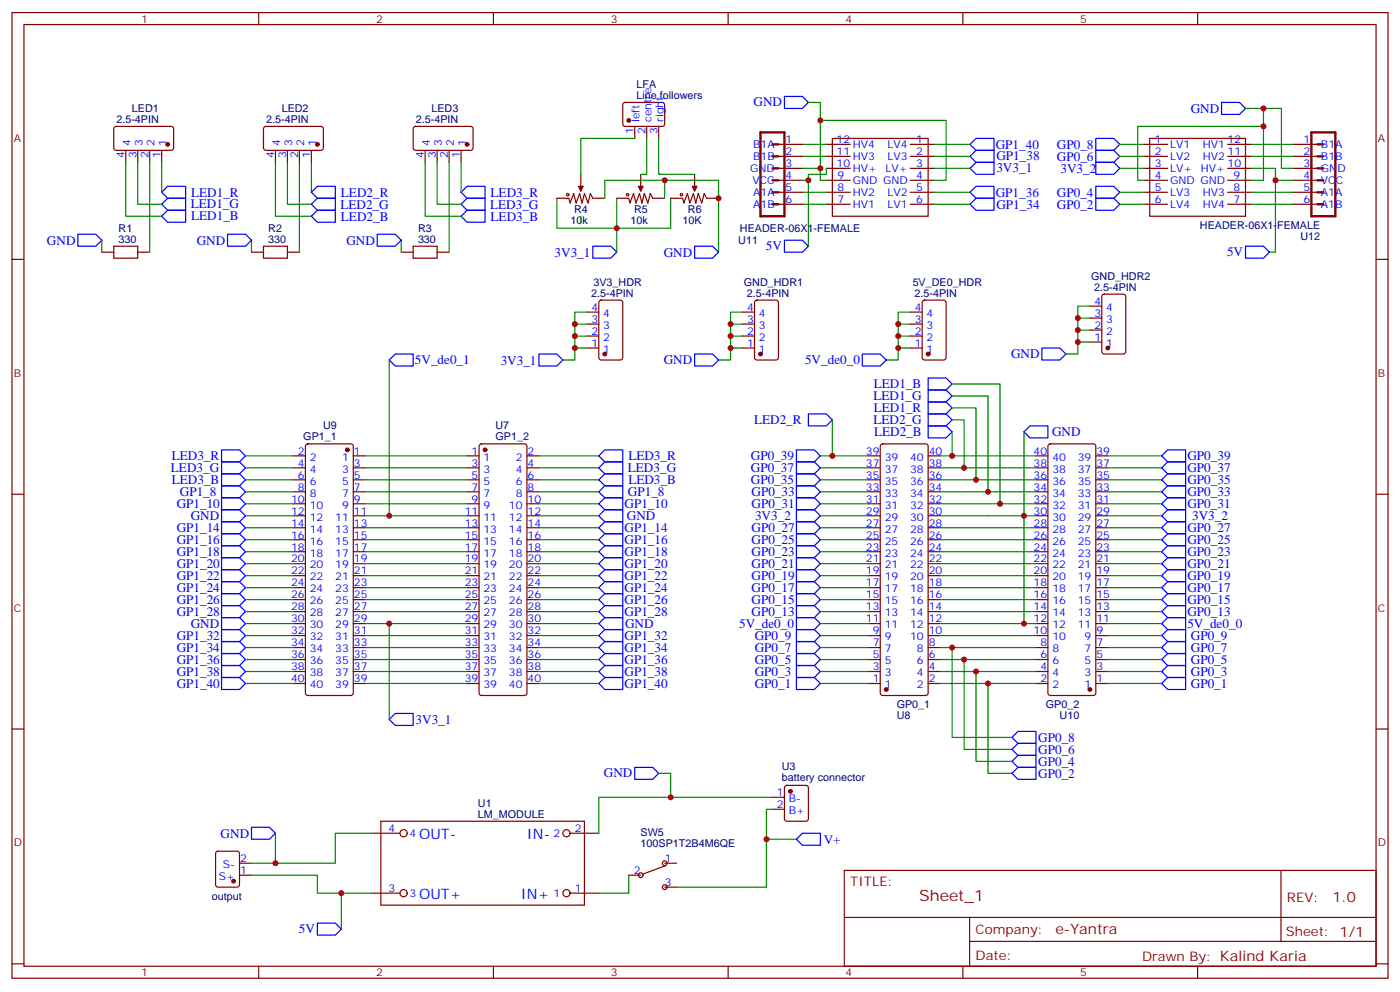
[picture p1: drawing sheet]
<svg xmlns="http://www.w3.org/2000/svg" width="412mm" height="292mm" viewBox="0 0 412 292" stroke-linecap="round" stroke-linejoin="round" font-family="sans-serif">
<g fill="none" stroke="#870000" stroke-width=".35">
<path d="M3.5 3.7h405.4v284.3h-405.4zM7.1 7.2h398.2v277.3h-398.2zM76.2 3.7v3.5M145.3 3.7v3.5M214.5 3.7v3.5M283.6 3.7v3.5M352.8 3.7v3.5M33.7 37.4l.5-.2 16.5 .1 .5 .6-.1 5.9-.7 .5-16.5-.1-.4-.6v-5.7zM77.8 37.4l.5-.2 16.5 .1 .4 .6v5.9l-.7 .5-16.5-.1-.4-.6v-5.7zM121.9 37.4l.5-.2 16.5 .1 .4 .6v5.9l-.7 .5-16.5-.1-.4-.6v-5.7zM183.7 30.4l.4-.2h11.3l.4 .7-.1 5.9-.6 .4h-11.2l-.5-.7v-5.6zM187 37.2v3.5"/>
<path d="M190.5 37.2v3.5M194 37.2v3.5M37 44.3v3.5M40.6 44.3v3.5M44.1 44.3v3.5M47.6 44.3v3.5M81.1 44.3v3.5M84.7 44.3v3.5M88.2 44.3v3.5M91.7 44.3v3.5M125.2 44.3v3.5M128.8 44.3v3.5"/>
<path d="M132.3 44.3v3.5M135.8 44.3v3.5M164 58.4h3.6l.3 1.4 1.1-2.8 .7 2.8 1-2.8 .7 2.8 .8-2.8 1 2.8 .7-2.8 .7 1.4h3.6M171.1 51.3v5M181.7 58.4h3.5l.4 1.4 1-2.8 .7 2.8 1.1-2.8 .7 2.8 .7-2.8 1.1 2.8 .7-2.8 .7 1.4h3.5M188.7 51.3v5M197.6 58.4h3.5l.3 1.4 1.1-2.8 .7 2.8 1.1-2.8 .7 2.8 .7-2.8 1 2.8 .7-2.8 .7 1.4h3.6M204.6 51.3v5M229.3 42.5h7.1M229.3 46h7.1M229.3 49.6h7.1M229.3 53.1h7.1"/>
<path d="M229.3 56.6h7.1M243.4 42.5h7.1M243.4 46h7.1M243.4 49.6h7.1M243.4 53.1h7.1M243.4 56.6h7.1M245.2 40.7h28.2v23h-28.2zM268.1 42.5h7.1M268.1 46h7.1M268.1 49.6h7.1M268.1 53.1h7.1M268.1 56.6h7.1"/>
<path d="M336.9 42.5h7.1M336.9 46h7.1M336.9 49.6h7.1M336.9 53.1h7.1M336.9 56.6h7.1M338.7 40.7h28.2v23h-28.2zM361.6 42.5h7.1M361.6 46h7.1M361.6 49.6h7.1M361.6 53.1h7.1M361.6 56.6h7.1M381 42.5h7.1"/>
<path d="M381 46h7.1M381 49.6h7.1M381 53.1h7.1M381 56.6h7.1M3.5 76.4h3.6M30 74.3h3.5M33.5 72.5h7.1v3.5h-7.1zM40.6 74.3h3.5M74.1 74.3h3.5M77.6 72.5h7.1v3.5h-7.1zM84.7 74.3h3.5M118.2 74.3h3.5"/>
<path d="M121.7 72.5h7.1v3.5h-7.1zM128.8 74.3h3.5M229.3 60.1h7.1M243.4 60.1h7.1M268.1 60.1h7.1M336.9 60.1h7.1M361.6 60.1h7.1M381 60.1h7.1M405.3 76.4h3.6M172.9 99h3.5M172.9 95.4h3.5M172.9 91.9h3.5"/>
<path d="M176.6 88.6l.5-.2h5.6l.7 .4v16.5l-.4 .7h-5.9l-.7-.5v-16.4zM218.7 99h3.5M218.7 95.4h3.5M218.7 91.9h3.5M222.5 88.6l.5-.2h5.6l.7 .4v16.5l-.5 .7h-5.8l-.7-.5-.1-16.4zM268.1 99h3.5M268.1 95.4h3.5M268.1 91.9h3.5M271.9 88.6l.4-.2h5.7l.6 .4 .1 16.5-.5 .7h-5.9l-.6-.5-.1-16.4zM321 97.2h3.6M321 93.7h3.6M321 90.1h3.6"/>
<path d="M324.8 86.8l.5-.2h5.6l.7 .4v16.5l-.5 .7h-5.8l-.7-.4v-16.5zM172.9 102.5h3.5M218.7 102.5h3.5M268.1 102.5h3.5M321 100.7h3.6M86.4 134.2h3.6M86.4 137.8h3.6M90.2 130.9l.5-.2h12.7l.5 .2 .2 .5v72.7l-.3 .5-.4 .2h-12.7l-.5-.2-.2-.5v-72.7zM104.1 134.2h3.5M104.1 137.8h3.5M137.6 134.2h3.5M137.6 137.8h3.5"/>
<path d="M141.3 130.9l.5-.2h12.7l.5 .2 .2 .5v72.7l-.2 .5-.5 .2h-12.7l-.5-.2-.2-.5v-72.7zM155.2 134.2h3.5M155.2 137.8h3.5M255.8 134.2h3.5M255.8 137.8h3.5M259.5 130.9l.5-.2h12.7l.5 .2 .2 .5v72.7l-.2 .5-.5 .2h-12.7l-.5-.2-.2-.5v-72.7zM273.4 134.2h3.5M273.4 137.8h3.5M305.2 134.2h3.5M305.2 137.8h3.5M308.9 130.9l.5-.2h12.7l.5 .2 .2 .5v72.7l-.2 .5-.5 .2h-12.7l-.5-.2-.2-.5v-72.7zM322.8 134.2h3.5"/>
<path d="M322.8 137.8h3.5M3.5 145.5h3.6M86.4 141.3h3.6M86.4 144.8h3.6M86.4 148.3h3.6M86.4 151.9h3.6M86.4 155.4h3.6M86.4 158.9h3.6M104.1 141.3h3.5M104.1 144.8h3.5M104.1 148.3h3.5M104.1 151.9h3.5"/>
<path d="M104.1 155.4h3.5M104.1 158.9h3.5M137.6 141.3h3.5M137.6 144.8h3.5M137.6 148.3h3.5M137.6 151.9h3.5M137.6 155.4h3.5M137.6 158.9h3.5M155.2 141.3h3.5M155.2 144.8h3.5M155.2 148.3h3.5M155.2 151.9h3.5"/>
<path d="M155.2 155.4h3.5M155.2 158.9h3.5M255.8 141.3h3.5M255.8 144.8h3.5M255.8 148.3h3.5M255.8 151.9h3.5M255.8 155.4h3.5M255.8 158.9h3.5M273.4 141.3h3.5M273.4 144.8h3.5M273.4 148.3h3.5M273.4 151.9h3.5"/>
<path d="M273.4 155.4h3.5M273.4 158.9h3.5M305.2 141.3h3.5M305.2 144.8h3.5M305.2 148.3h3.5M305.2 151.9h3.5M305.2 155.4h3.5M305.2 158.9h3.5M322.8 141.3h3.5M322.8 144.8h3.5M322.8 148.3h3.5M322.8 151.9h3.5"/>
<path d="M322.8 155.4h3.5M322.8 158.9h3.5M405.3 145.5h3.6M86.4 176.6h3.6M86.4 162.5h3.6M86.4 173h3.6M86.4 166h3.6M86.4 169.5h3.6M104.1 176.6h3.5M104.1 162.5h3.5M104.1 173h3.5M104.1 166h3.5"/>
<path d="M104.1 169.5h3.5M137.6 176.6h3.5M137.6 162.5h3.5M137.6 173h3.5M137.6 166h3.5M137.6 169.5h3.5M155.2 176.6h3.5M155.2 162.5h3.5M155.2 173h3.5M155.2 166h3.5M155.2 169.5h3.5M255.8 176.6h3.5"/>
<path d="M255.8 162.5h3.5M255.8 173h3.5M255.8 166h3.5M255.8 169.5h3.5M273.4 176.6h3.5M273.4 162.5h3.5M273.4 173h3.5M273.4 166h3.5M273.4 169.5h3.5M305.2 176.6h3.5M305.2 162.5h3.5M305.2 173h3.5"/>
<path d="M305.2 166h3.5M305.2 169.5h3.5M322.8 176.6h3.5M322.8 162.5h3.5M322.8 173h3.5M322.8 166h3.5M322.8 169.5h3.5M86.4 197.7h3.6M86.4 194.2h3.6M86.4 190.7h3.6M86.4 187.1h3.6M86.4 183.6h3.6"/>
<path d="M86.4 180.1h3.6M104.1 197.7h3.5M104.1 194.2h3.5M104.1 190.7h3.5M104.1 187.1h3.5M104.1 183.6h3.5M104.1 180.1h3.5M137.6 197.7h3.5M137.6 194.2h3.5M137.6 190.7h3.5M137.6 187.1h3.5M137.6 183.6h3.5"/>
<path d="M137.6 180.1h3.5M155.2 197.7h3.5M155.2 194.2h3.5M155.2 190.7h3.5M155.2 187.1h3.5M155.2 183.6h3.5M155.2 180.1h3.5M255.8 197.7h3.5M255.8 194.2h3.5M255.8 190.7h3.5M255.8 187.1h3.5M255.8 183.6h3.5"/>
<path d="M255.8 180.1h3.5M273.4 197.7h3.5M273.4 194.2h3.5M273.4 190.7h3.5M273.4 187.1h3.5M273.4 183.6h3.5M273.4 180.1h3.5M305.2 197.7h3.5M305.2 194.2h3.5M305.2 190.7h3.5M305.2 187.1h3.5M305.2 183.6h3.5"/>
<path d="M305.2 180.1h3.5M322.8 197.7h3.5M322.8 194.2h3.5M322.8 190.7h3.5M322.8 187.1h3.5M322.8 183.6h3.5M322.8 180.1h3.5M3.5 214.7h3.6M86.4 201.3h3.6M104.1 201.3h3.5M137.6 201.3h3.5M155.2 201.3h3.5"/>
<path d="M255.8 201.3h3.5M273.4 201.3h3.5M305.2 201.3h3.5M322.8 201.3h3.5M405.3 214.7h3.6M227.5 238.3h3.6M227.5 234.8h3.6M231.3 231.5l.5-.3h5.6l.7 .5v9.4l-.4 .7h-5.9l-.7-.4v-9.4zM63.7 250.9l.5-.3h5.6l.7 .5 .1 9.4-.5 .7h-5.9l-.6-.4-.1-9.4zM70.6 257.7h3.5M70.6 254.2h3.5M109.4 245.4h8.4"/>
<path d="M112.2 241.8h60v24.7h-60zM167.9 245.4h8.5M185.2 257.7h3.5M195.8 254.2h3.5M196.1 254.9l-6.7 2.5M248.7 256.3h156.6v28.2h-156.6zM377.3 256.3v20.9M109.4 263h8.4M167.9 263h8.5M195.8 261.2h3.5M248.7 270.1h156.5M285.6 277.2h119.6"/>
<path d="M285.6 270.1v14.2M3.5 283.8h3.6M76.2 284.5v3.5M145.3 284.5v3.5M214.5 284.5v3.5M283.6 284.5v3.5M352.8 284.5v3.5M405.3 283.8h3.6"/>
<circle cx="167.2" cy="57.3" r=".35"/>
<circle cx="184.9" cy="57.3" r=".35"/>
<circle cx="200.7" cy="57.3" r=".35"/>
<circle cx="118.9" cy="245.4" r="1.06"/>
<circle cx="166.9" cy="245.4" r="1.06"/>
<circle cx="188.7" cy="257.7" r=".71"/>
<circle cx="195.8" cy="254.2" r=".71"/>
<circle cx="118.9" cy="263" r="1.06"/>
<circle cx="166.9" cy="263" r="1.06"/>
<circle cx="195.8" cy="261.2" r=".71"/>
</g>
<g fill="none" stroke="#008700" stroke-width=".35">
<path d="M238.1 30.2h3.6v19.4M241.7 35.5h37v17.6h-3.5M366.9 31.9h10.6v17.7h3.5M372.2 31.9v21.2h-3.5M372.2 37.2h-37.1v15.9h1.8M37 47.8v15.9h10.6M40.6 47.8v12.3h7M44.1 47.8v26.5M47.6 47.8v8.8M81.1 47.8v15.9h10.6M84.7 47.8v12.3h7M88.2 47.8v26.5"/>
<path d="M91.7 47.8v8.8M125.2 47.8v15.9h10.6M128.8 47.8v12.3h7M132.3 47.8v26.5M135.8 47.8v8.8M164 58.4v8.8h17.7v7.1M178.2 58.4v-5.3h17.6v5.3M181.7 58.4v8.8h15.9v-8.8M187 40.7h-15.9v10.6M190.5 40.7v10.6h-1.8M194 40.7v10.6h10.6M195.8 53.1h15.9v21.2"/>
<path d="M236.4 49.6h5.3v3.5h1.7M236.4 56.6h7M236.4 46h7M236.4 42.5h7M238.1 53.1v19.4M243.4 49.6v1.7h-5.3v1.8h-1.7M275.2 56.6h10.6M275.2 46h10.6M275.2 42.5h10.6M275.2 49.6h10.6M329.8 56.6h7.1M329.8 46h7.1"/>
<path d="M329.8 42.5h7.1M329.8 49.6h7.1M368.7 49.6h7v3.5h5.3M368.7 56.6h12.3M368.7 46h12.3M368.7 42.5h12.3M375.7 53.1v21.2h-1.8M30 70.7v3.6M74.1 70.7v3.6M118.2 70.7v3.6M171.1 63.7v1.7M236.4 60.1h7"/>
<path d="M275.2 60.1h10.6M329.8 60.1h7.1M368.7 60.1h12.3M169.3 95.4v3.6h3.6M169.3 99v3.5h3.6M172.9 91.9h-3.6v3.5h3.6M215.2 99v3.5h3.5M215.2 95.4v3.6h3.5M218.7 91.9h-3.5v3.5h3.5M264.6 99v3.5h3.5M264.6 95.4v3.6h3.5M268.1 91.9h-3.5v3.5h3.5"/>
<path d="M317.5 93.7v3.5h3.5M317.5 97.2v3.5h3.5M321 90.1h-3.5v3.6h3.5M114.7 106v45.9M169.3 102.5v3.5h-3.5M215.2 102.5v3.5h-3.5M264.6 102.5v3.5h-3.5M280.5 116.6h10.5v28.2M280.5 113.1h14.1v35.2M317.5 100.7v3.5h-3.5M72.3 134.2h14.1M72.3 137.8h14.1"/>
<path d="M107.6 134.2h30M107.6 137.8h30M158.7 134.2h17.7M158.7 137.8h17.7M241.7 134.2h14.1M241.7 137.8h14.1M245.2 123.6v10.6M276.9 134.2h28.3M276.9 137.8h28.3M280.5 123.6h3.5v14.2M280.5 120.1h7v21.2M280.5 127.2v7"/>
<path d="M301.6 127.2v56.4M326.3 134.2h15.9M326.3 137.8h15.9M72.3 151.9h14.1M72.3 141.3h14.1M72.3 155.4h14.1M72.3 158.9h14.1M72.3 144.8h14.1M72.3 148.3h14.1M107.6 144.8h30M107.6 148.3h30M107.6 151.9h30"/>
<path d="M107.6 141.3h30M107.6 155.4h30M107.6 158.9h30M158.7 148.3h17.7M158.7 151.9h17.7M158.7 141.3h17.7M158.7 155.4h17.7M158.7 158.9h17.7M158.7 144.8h17.7M241.7 141.3h14.1M241.7 151.9h14.1M241.7 155.4h14.1"/>
<path d="M241.7 158.9h14.1M241.7 144.8h14.1M241.7 148.3h14.1M276.9 151.9h28.3M276.9 141.3h28.3M276.9 155.4h28.3M276.9 158.9h28.3M276.9 144.8h28.3M276.9 148.3h28.3M326.3 151.9h15.9M326.3 141.3h15.9M326.3 155.4h15.9"/>
<path d="M326.3 158.9h15.9M326.3 144.8h15.9M326.3 148.3h15.9M72.3 162.5h14.1M72.3 166h14.1M72.3 169.5h14.1M72.3 173h14.1M72.3 176.6h14.1M107.6 162.5h30M107.6 166h30M107.6 169.5h30M107.6 173h30"/>
<path d="M107.6 176.6h30M158.7 162.5h17.7M158.7 166h17.7M158.7 169.5h17.7M158.7 173h17.7M158.7 176.6h17.7M241.7 162.5h14.1M241.7 166h14.1M241.7 169.5h14.1M241.7 173h14.1M241.7 176.6h14.1M276.9 162.5h28.3"/>
<path d="M276.9 166h28.3M276.9 169.5h28.3M276.9 173h28.3M276.9 176.6h28.3M326.3 162.5h15.9M326.3 166h15.9M326.3 169.5h15.9M326.3 173h15.9M326.3 176.6h15.9M72.3 183.6h14.1M72.3 180.1h14.1M72.3 187.1h14.1"/>
<path d="M72.3 190.7h14.1M72.3 194.2h14.1M72.3 197.7h14.1M107.6 183.6h30M107.6 180.1h30M107.6 187.1h30M107.6 190.7h30M107.6 194.2h30M107.6 197.7h30M114.7 183.6v28.2M158.7 183.6h17.7M158.7 180.1h17.7"/>
<path d="M158.7 187.1h17.7M158.7 190.7h17.7M158.7 194.2h17.7M158.7 197.7h17.7M241.7 183.6h14.1M241.7 180.1h14.1M241.7 187.1h14.1M241.7 190.7h14.1M241.7 194.2h14.1M241.7 197.7h14.1M276.9 183.6h28.3M276.9 180.1h28.3"/>
<path d="M276.9 187.1h28.3M276.9 190.7h28.3M276.9 194.2h28.3M276.9 197.7h28.3M280.5 190.7v26.4h17.6M284 194.2v26.5h14.1M287.5 197.7v26.5h10.6M326.3 183.6h15.9M326.3 180.1h15.9M326.3 187.1h15.9M326.3 190.7h15.9M326.3 194.2h15.9"/>
<path d="M326.3 197.7h15.9M72.3 201.3h14.1M107.6 201.3h30M158.7 201.3h17.7M241.7 201.3h14.1M276.9 201.3h28.3M291 201.3v26.4h7.1M326.3 201.3h15.9M194 227.7h3.6v7.1M227.5 234.8h-51.1v10.6M227.5 238.3h-1.7v8.8h8.8M74.1 257.7h19.4v5.3h15.9"/>
<path d="M81.1 245.4v8.8h-7M109.4 245.4h-10.6v8.8h-17.7M185.2 257.7v5.3h-8.8M225.8 247.1v14.1h-26.5M100.5 263v10.6"/>
</g>
<g fill="#870000" stroke="#870000" stroke-width=".35">
<path d="M203.9 54.9h1.4l-.7 1.4z"/>
<path d="M188 54.9h1.4l-.7 1.4z"/>
<path d="M170.4 54.9h1.4l-.7 1.4z"/>
<circle cx="185.2" cy="35.5" r=".53"/>
<circle cx="68.8" cy="259.5" r=".53"/>
<circle cx="232.8" cy="233" r=".53"/>
<circle cx="142.9" cy="132.5" r=".53"/>
<circle cx="261.1" cy="203" r=".53"/>
<circle cx="102.3" cy="132.5" r=".53"/>
<circle cx="321" cy="203" r=".53"/>
<circle cx="49.4" cy="42.5" r=".53"/>
<circle cx="93.5" cy="42.5" r=".53"/>
<circle cx="137.6" cy="42.5" r=".53"/>
<circle cx="178.2" cy="104.2" r=".53"/>
<circle cx="224" cy="104.2" r=".53"/>
<circle cx="273.4" cy="104.2" r=".53"/>
<circle cx="326.3" cy="102.5" r=".53"/>
</g>
<g fill="none" stroke="#870000" stroke-width=".71">
<path d="M224 39h7.1v24.7h-7.1zM386.3 39h7v24.7h-7zM227.5 49.6h1.8M227.5 46h1.8M227.5 42.5h1.8M227.5 56.6h1.8M227.5 53.1h1.8M388.1 49.6h1.7M388.1 46h1.7M388.1 42.5h1.7M388.1 56.6h1.7M388.1 53.1h1.7"/>
<path d="M227.5 60.1h1.8M388.1 60.1h1.7"/>
</g>
<g fill="none" stroke="#00f" stroke-width=".35">
<path d="M231.1 28.4h5.3l1.7 1.8-1.7 1.7h-5.3zM359.8 30.2h5.3l1.8 1.7-1.8 1.8h-5.3zM49.4 54.9h5.3v3.5h-5.3l-1.8-1.8zM49.4 58.4h5.3v3.5h-5.3l-1.8-1.8zM93.5 58.4h5.3v3.5h-5.3l-1.8-1.8zM93.5 54.9h5.3v3.5h-5.3l-1.8-1.8zM137.6 54.9h5.3v3.5h-5.3l-1.8-1.8zM137.6 58.4h5.3v3.5h-5.3l-1.8-1.8zM285.8 49.6l1.7-1.8h5.3v3.5h-5.3zM287.5 58.4h5.3v3.5h-5.3l-1.7-1.8zM287.5 54.9h5.3v3.5h-5.3l-1.7-1.8zM287.5 40.7h5.3v3.6h-5.3l-1.7-1.8z"/>
<path d="M287.5 44.3h5.3v3.5h-5.3l-1.7-1.8zM322.8 40.7h5.3l1.7 1.8-1.7 1.8h-5.3zM322.8 44.3h5.3l1.7 1.7-1.7 1.8h-5.3zM322.8 47.8h5.3l1.7 1.8-1.7 1.7h-5.3zM322.8 54.9h5.3l1.7 1.7-1.7 1.8h-5.3zM322.8 58.4h5.3l1.7 1.7-1.7 1.8h-5.3zM22.9 69h5.3l1.8 1.7-1.8 1.8h-5.3zM49.4 61.9h5.3v3.5h-5.3l-1.8-1.7zM67 69h5.3l1.8 1.7-1.8 1.8h-5.3zM93.5 61.9h5.3v3.5h-5.3l-1.8-1.7zM111.1 69h5.3l1.8 1.7-1.8 1.8h-5.3zM137.6 61.9h5.3v3.5h-5.3l-1.8-1.7z"/>
<path d="M174.6 72.5h5.3l1.8 1.8-1.8 1.7h-5.3zM204.6 72.5h5.3l1.8 1.8-1.8 1.7h-5.3zM231.1 70.7h5.3l1.7 1.8-1.7 1.8h-5.3zM366.9 72.5h5.3l1.7 1.8-1.7 1.7h-5.3zM116.4 104.2h5.3v3.6h-5.3l-1.7-1.8zM158.7 104.2h5.3l1.8 1.8-1.8 1.8h-5.3zM204.6 104.2h5.3l1.8 1.8-1.8 1.8h-5.3zM254 104.2h5.3l1.8 1.8-1.8 1.8h-5.3zM273.4 118.4h5.3l1.8 1.7-1.8 1.8h-5.3zM273.4 114.8h5.3l1.8 1.8-1.8 1.8h-5.3zM273.4 111.3h5.3l1.8 1.8-1.8 1.7h-5.3zM306.9 102.5h5.3l1.8 1.7-1.8 1.8h-5.3z"/>
<path d="M65.3 139.5h5.3l1.7 1.8-1.7 1.8h-5.3zM65.3 132.5h5.3l1.7 1.7-1.7 1.8h-5.3zM65.3 136h5.3l1.7 1.8-1.7 1.7h-5.3zM178.2 139.5h5.2v3.6h-5.2l-1.8-1.8zM178.2 136h5.2v3.5h-5.2l-1.8-1.7zM178.2 132.5h5.2v3.5h-5.2l-1.8-1.8zM234.6 132.5h5.3l1.8 1.7-1.8 1.8h-5.3zM234.6 136h5.3l1.8 1.8-1.8 1.7h-5.3zM234.6 139.5h5.3l1.8 1.8-1.8 1.8h-5.3zM238.1 121.9h5.3l1.8 1.7-1.8 1.8h-5.3zM273.4 121.9h5.3l1.8 1.7-1.8 1.8h-5.3zM273.4 125.4h5.3l1.8 1.8-1.8 1.7h-5.3z"/>
<path d="M303.4 125.4h5.3v3.5h-5.3l-1.8-1.7zM342.2 137.8l1.8-1.8h5.2v3.5h-5.2zM344 139.5h5.2v3.6h-5.2l-1.8-1.8zM344 132.5h5.2v3.5h-5.2l-1.8-1.8zM65.3 150.1h5.3l1.7 1.8-1.7 1.7h-5.3zM65.3 143.1h5.3l1.7 1.7-1.7 1.8h-5.3zM65.3 146.6h5.3l1.7 1.7-1.7 1.8h-5.3zM65.3 153.6h5.3l1.7 1.8-1.7 1.8h-5.3zM65.3 157.2h5.3l1.7 1.7-1.7 1.8h-5.3zM178.2 150.1h5.2v3.5h-5.2l-1.8-1.7zM178.2 146.6h5.2v3.5h-5.2l-1.8-1.8zM178.2 153.6h5.2v3.6h-5.2l-1.8-1.8z"/>
<path d="M178.2 157.2h5.2v3.5h-5.2l-1.8-1.8zM178.2 143.1h5.2v3.5h-5.2l-1.8-1.8zM234.6 150.1h5.3l1.8 1.8-1.8 1.7h-5.3zM234.6 143.1h5.3l1.8 1.7-1.8 1.8h-5.3zM234.6 146.6h5.3l1.8 1.7-1.8 1.8h-5.3zM234.6 153.6h5.3l1.8 1.8-1.8 1.8h-5.3zM234.6 157.2h5.3l1.8 1.7-1.8 1.8h-5.3zM342.2 151.9l1.8-1.8h5.2v3.5h-5.2zM342.2 155.4l1.8-1.8h5.2v3.6h-5.2zM342.2 148.3l1.8-1.7h5.2v3.5h-5.2zM344 157.2h5.2v3.5h-5.2l-1.8-1.8zM344 143.1h5.2v3.5h-5.2l-1.8-1.8z"/>
<path d="M65.3 160.7h5.3l1.7 1.8-1.7 1.7h-5.3zM65.3 164.2h5.3l1.7 1.8-1.7 1.7h-5.3zM65.3 167.7h5.3l1.7 1.8-1.7 1.8h-5.3zM65.3 174.8h5.3l1.7 1.8-1.7 1.7h-5.3zM65.3 171.3h5.3l1.7 1.7-1.7 1.8h-5.3zM65.3 178.3h5.3l1.7 1.8-1.7 1.8h-5.3zM176.4 173l1.8-1.7h5.2v3.5h-5.2zM178.2 160.7h5.2v3.5h-5.2l-1.8-1.7zM178.2 164.2h5.2v3.5h-5.2l-1.8-1.7zM178.2 167.7h5.2v3.6h-5.2l-1.8-1.8zM178.2 174.8h5.2v3.5h-5.2l-1.8-1.7zM178.2 178.3h5.2v3.6h-5.2l-1.8-1.8z"/>
<path d="M234.6 160.7h5.3l1.8 1.8-1.8 1.7h-5.3zM234.6 164.2h5.3l1.8 1.8-1.8 1.7h-5.3zM234.6 167.7h5.3l1.8 1.8-1.8 1.8h-5.3zM234.6 171.3h5.3l1.8 1.7-1.8 1.8h-5.3zM234.6 174.8h5.3l1.8 1.8-1.8 1.7h-5.3zM234.6 178.3h5.3l1.8 1.8-1.8 1.8h-5.3zM342.2 162.5l1.8-1.8h5.2v3.5h-5.2zM342.2 169.5l1.8-1.8h5.2v3.6h-5.2zM342.2 173l1.8-1.7h5.2v3.5h-5.2zM342.2 176.6l1.8-1.8h5.2v3.5h-5.2zM344 164.2h5.2v3.5h-5.2l-1.8-1.7zM344 178.3h5.2v3.6h-5.2l-1.8-1.8z"/>
<path d="M65.3 181.9h5.3l1.7 1.7-1.7 1.8h-5.3zM65.3 185.4h5.3l1.7 1.7-1.7 1.8h-5.3zM65.3 188.9h5.3l1.7 1.8-1.7 1.7h-5.3zM65.3 192.4h5.3l1.7 1.8-1.7 1.8h-5.3zM65.3 196h5.3l1.7 1.7-1.7 1.8h-5.3zM65.3 199.5h5.3l1.7 1.8-1.7 1.7h-5.3zM178.2 181.9h5.2v3.5h-5.2l-1.8-1.8zM178.2 185.4h5.2v3.5h-5.2l-1.8-1.8zM178.2 188.9h5.2v3.5h-5.2l-1.8-1.7zM178.2 192.4h5.2v3.6h-5.2l-1.8-1.8zM178.2 196h5.2v3.5h-5.2l-1.8-1.8zM178.2 199.5h5.2v3.5h-5.2l-1.8-1.7z"/>
<path d="M234.6 181.9h5.3l1.8 1.7-1.8 1.8h-5.3zM234.6 185.4h5.3l1.8 1.7-1.8 1.8h-5.3zM234.6 188.9h5.3l1.8 1.8-1.8 1.7h-5.3zM234.6 192.4h5.3l1.8 1.8-1.8 1.8h-5.3zM234.6 196h5.3l1.8 1.7-1.8 1.8h-5.3zM234.6 199.5h5.3l1.8 1.8-1.8 1.7h-5.3zM342.2 187.1l1.8-1.7h5.2v3.5h-5.2zM344 181.9h5.2v3.5h-5.2l-1.8-1.8zM344 199.5h5.2v3.5h-5.2l-1.8-1.7zM344 196h5.2v3.5h-5.2l-1.8-1.8zM344 192.4h5.2v3.6h-5.2l-1.8-1.8zM344 188.9h5.2v3.5h-5.2l-1.8-1.7z"/>
<path d="M114.7 211.8l1.7-1.7h5.3v3.5h-5.3zM299.9 215.4h5.3v3.5h-5.3l-1.8-1.8zM187 226h5.3l1.7 1.7-1.7 1.8h-5.3zM298.1 220.7l1.8-1.8h5.3v3.5h-5.3zM299.9 222.4h5.3v3.6h-5.3l-1.8-1.8zM299.9 226h5.3v3.5h-5.3l-1.8-1.8zM74.1 243.6h5.3l1.7 1.8-1.7 1.7h-5.3zM236.4 245.4h5.3v3.5h-5.3l-1.8-1.8zM93.5 271.8h5.3l1.7 1.8-1.7 1.7h-5.3z"/>
</g>
<g fill="#c00">
<circle cx="195.8" cy="53.1" r=".88"/>
<circle cx="211.7" cy="58.4" r=".88"/>
<circle cx="81.1" cy="254.2" r=".88"/>
<circle cx="100.5" cy="263" r=".88"/>
<circle cx="181.7" cy="67.2" r=".88"/>
<circle cx="197.6" cy="234.8" r=".88"/>
<circle cx="114.7" cy="151.9" r=".88"/>
<circle cx="114.7" cy="183.6" r=".88"/>
<circle cx="280.5" cy="190.7" r=".88"/>
<circle cx="284" cy="194.2" r=".88"/>
<circle cx="287.5" cy="197.7" r=".88"/>
<circle cx="291" cy="201.3" r=".88"/>
<circle cx="238.1" cy="53.1" r=".88"/>
<circle cx="241.7" cy="49.6" r=".88"/>
<circle cx="241.7" cy="35.5" r=".88"/>
<circle cx="372.2" cy="31.9" r=".88"/>
<circle cx="372.2" cy="37.2" r=".88"/>
<circle cx="375.7" cy="53.1" r=".88"/>
<circle cx="225.8" cy="247.1" r=".88"/>
<circle cx="245.2" cy="134.2" r=".88"/>
<circle cx="280.5" cy="134.2" r=".88"/>
<circle cx="284" cy="137.8" r=".88"/>
<circle cx="301.6" cy="151.9" r=".88"/>
<circle cx="301.6" cy="183.6" r=".88"/>
<circle cx="287.5" cy="141.3" r=".88"/>
<circle cx="291" cy="144.8" r=".88"/>
<circle cx="294.6" cy="148.3" r=".88"/>
<circle cx="169.3" cy="95.4" r=".88"/>
<circle cx="169.3" cy="99" r=".88"/>
<circle cx="169.3" cy="102.5" r=".88"/>
<circle cx="215.2" cy="102.5" r=".88"/>
<circle cx="215.2" cy="99" r=".88"/>
<circle cx="215.2" cy="95.4" r=".88"/>
<circle cx="264.6" cy="102.5" r=".88"/>
<circle cx="264.6" cy="99" r=".88"/>
<circle cx="264.6" cy="95.4" r=".88"/>
<circle cx="317.5" cy="93.7" r=".88"/>
<circle cx="317.5" cy="97.2" r=".88"/>
<circle cx="317.5" cy="100.7" r=".88"/>
</g>
<text font-size="4.6" fill="#800" x="270.8" y="265.3">Sheet_1</text>
<g font-size="4.2" fill="#00f">
<text x="123.5" y="247.1">OUT-</text>
<text x="155.2" y="247.1">IN-</text>
<text x="123.5" y="264.8">OUT+</text>
<text x="153.5" y="264.8">IN+</text>
</g>
<g font-size="4.2" fill="#800">
<text x="392.5" y="265.6">1.0</text>
<text x="310.9" y="275.1">e-Yantra</text>
</g>
<g font-size="3.9" fill="#00f">
<text x="222" y="31.3">GND</text>
<text x="350.7" y="33.2">GND</text>
<text x="293.3" y="43.8">GP1_40</text>
<text x="293.5" y="47.2">GP1_38</text>
<text x="311.3" y="43.8">GP0_8</text>
<text x="311.3" y="47.3">GP0_6</text>
<text x="293.5" y="50.8">3V3_1</text>
<text x="312.4" y="50.8">3V3_2</text>
<text x="56.3" y="57.9">LED1_R</text>
<text x="100.4" y="57.9">LED2_R</text>
<text x="144.5" y="57.9">LED3_R</text>
<text x="293.3" y="57.9">GP1_36</text>
<text x="311.3" y="57.9">GP0_4</text>
<text x="56.2" y="61.4">LED1_G</text>
<text x="56.3" y="64.9">LED1_B</text>
<text x="100.3" y="61.4">LED2_G</text>
<text x="100.4" y="64.9">LED2_B</text>
<text x="144.4" y="61.4">LED3_G</text>
<text x="144.5" y="65">LED3_B</text>
<text x="293.5" y="61.4">GP1_34</text>
<text x="311.3" y="61.4">GP0_2</text>
<text x="13.8" y="72">GND</text>
<text x="57.9" y="72">GND</text>
<text x="102" y="72">GND</text>
<text x="163.4" y="75.6">3V3_1</text>
<text x="195.5" y="75.5">GND</text>
<text x="225.6" y="73.7">5V</text>
<text x="361.4" y="75.4">5V</text>
<text x="122.2" y="107.3">5V_de0_1</text>
<text x="147.5" y="107.4">3V3_1</text>
<text x="195.5" y="107.3">GND</text>
<text x="237.2" y="107.3">5V_de0_0</text>
<text x="297.8" y="105.5">GND</text>
<text x="257.3" y="117.9">LED1_G</text>
<text x="257.4" y="114.3">LED1_B</text>
<text x="222.1" y="124.9">LED2_R</text>
<text x="257.3" y="124.9">LED2_G</text>
<text x="257.4" y="121.4">LED1_R</text>
<text x="257.5" y="128.4">LED2_B</text>
<text x="309.9" y="128.5">GND</text>
<text x="50.6" y="135.5">LED3_R</text>
<text x="185.1" y="135.5">LED3_R</text>
<text x="221.2" y="135.5">GP0_39</text>
<text x="349.8" y="135.5">GP0_39</text>
<text x="50.4" y="139.1">LED3_G</text>
<text x="50.6" y="142.6">LED3_B</text>
<text x="185" y="139">LED3_G</text>
<text x="185.1" y="142.5">LED3_B</text>
<text x="221.2" y="139.1">GP0_37</text>
<text x="221.2" y="142.6">GP0_35</text>
<text x="349.8" y="142.5">GP0_35</text>
<text x="349.8" y="139">GP0_37</text>
<text x="52" y="149.6">GP1_10</text>
<text x="53" y="146.1">GP1_8</text>
<text x="184" y="149.6">GP1_10</text>
<text x="185" y="146.1">GP1_8</text>
<text x="221.4" y="146.1">GP0_33</text>
<text x="221.4" y="149.6">GP0_31</text>
<text x="349.8" y="149.6">GP0_31</text>
<text x="349.8" y="146.1">GP0_33</text>
<text x="56.2" y="153.2">GND</text>
<text x="184.7" y="153.2">GND</text>
<text x="222.4" y="153.1">3V3_2</text>
<text x="351.2" y="153.1">3V3_2</text>
<text x="52" y="156.7">GP1_14</text>
<text x="52" y="160.2">GP1_16</text>
<text x="184" y="156.7">GP1_14</text>
<text x="184" y="160.2">GP1_16</text>
<text x="221.4" y="156.7">GP0_27</text>
<text x="221.4" y="160.2">GP0_25</text>
<text x="349.8" y="156.7">GP0_27</text>
<text x="349.8" y="160.2">GP0_25</text>
<text x="52" y="163.7">GP1_18</text>
<text x="52" y="167.3">GP1_20</text>
<text x="184" y="163.7">GP1_18</text>
<text x="184" y="167.3">GP1_20</text>
<text x="221.4" y="163.7">GP0_23</text>
<text x="221.4" y="167.3">GP0_21</text>
<text x="349.8" y="163.7">GP0_23</text>
<text x="349.8" y="167.3">GP0_21</text>
<text x="52" y="170.8">GP1_22</text>
<text x="184" y="170.8">GP1_22</text>
<text x="221.4" y="170.8">GP0_19</text>
<text x="349.8" y="170.8">GP0_19</text>
<text x="52" y="177.9">GP1_26</text>
<text x="52" y="174.3">GP1_24</text>
<text x="184" y="174.3">GP1_24</text>
<text x="184" y="177.9">GP1_26</text>
<text x="221.4" y="174.3">GP0_17</text>
<text x="221.4" y="177.9">GP0_15</text>
<text x="349.8" y="174.3">GP0_17</text>
<text x="349.8" y="177.9">GP0_15</text>
<text x="52" y="181.4">GP1_28</text>
<text x="56.2" y="184.9">GND</text>
<text x="184" y="181.4">GP1_28</text>
<text x="184.1" y="184.9">GND</text>
<text x="217.7" y="184.9">5V_de0_0</text>
<text x="221.4" y="181.4">GP0_13</text>
<text x="349.8" y="184.9">5V_de0_0</text>
<text x="349.8" y="181.4">GP0_13</text>
<text x="52" y="188.4">GP1_32</text>
<text x="52" y="192">GP1_34</text>
<text x="184" y="188.4">GP1_32</text>
<text x="184" y="192">GP1_34</text>
<text x="222.3" y="188.4">GP0_9</text>
<text x="222.3" y="191.9">GP0_7</text>
<text x="350.8" y="191.9">GP0_7</text>
<text x="350.8" y="188.4">GP0_9</text>
<text x="52" y="195.4">GP1_36</text>
<text x="184" y="195.4">GP1_36</text>
<text x="222.3" y="195.4">GP0_5</text>
<text x="350.8" y="195.4">GP0_5</text>
<text x="52" y="199">GP1_38</text>
<text x="52" y="202.5">GP1_40</text>
<text x="184" y="199">GP1_38</text>
<text x="184" y="202.5">GP1_40</text>
<text x="222.3" y="199">GP0_3</text>
<text x="222.3" y="202.5">GP0_1</text>
<text x="350.8" y="202.5">GP0_1</text>
<text x="350.8" y="199">GP0_3</text>
<text x="122.4" y="213.2">3V3_1</text>
<text x="305.9" y="218.4">GP0_8</text>
<text x="305.9" y="221.9">GP0_6</text>
<text x="305.9" y="225.5">GP0_4</text>
<text x="177.9" y="228.9">GND</text>
<text x="305.9" y="229">GP0_2</text>
<text x="65" y="246.6">GND</text>
<text x="242.6" y="248.4">V+</text>
<text x="88" y="274.9">5V</text>
</g>
<g font-size="3.9" fill="#800">
<text x="250.5" y="260.9">TITLE:</text>
<text x="379.1" y="265.6">REV:</text>
<text x="287.4" y="275.1">Company:</text>
<text x="378.7" y="275.7">Sheet: 1/1</text>
<text x="287.4" y="282.8">Date:</text>
<text x="336.4" y="282.8">Drawn By: Kalind Karia</text>
</g>
<g font-size="3.2" fill="#800">
<text x="41.6" y="6.7">1</text>
<text x="110.8" y="6.7">2</text>
<text x="179.9" y="6.7">3</text>
<text x="249.1" y="6.7">4</text>
<text x="318.2" y="6.7">5</text>
<text x="4.1" y="41.8">A</text>
<text x="405.9" y="41.8">A</text>
<text x="4.1" y="110.9">B</text>
<text x="405.9" y="110.9">B</text>
<text x="4.1" y="180.1">C</text>
<text x="405.9" y="180.1">C</text>
<text x="4.1" y="249.2">D</text>
<text x="405.9" y="249.2">D</text>
<text x="41.6" y="287.5">1</text>
<text x="110.8" y="287.5">2</text>
<text x="179.9" y="287.5">3</text>
<text x="249.1" y="287.5">4</text>
<text x="318.2" y="287.5">5</text>
</g>
<g font-size="3.2" fill="#000080">
<text x="187.5" y="29.1">Line followers</text>
<text x="187.5" y="25.9">LFA</text>
<text x="38.9" y="32.9">LED1</text>
<text x="83" y="32.9">LED2</text>
<text x="127.1" y="32.9">LED3</text>
<text x="34.3" y="36.2">2.5-4PIN</text>
<text x="78.4" y="36.2">2.5-4PIN</text>
<text x="122.5" y="36.2">2.5-4PIN</text>
<text x="168.1" y="65.9">10k</text>
<text x="169.1" y="62.8">R4</text>
<text x="185.7" y="65.9">10k</text>
<text x="186.8" y="62.8">R5</text>
<text x="201.1" y="65.9">10K</text>
<text x="202.7" y="62.8">R6</text>
<text x="34.9" y="71.4">330</text>
<text x="34.9" y="68.2">R1</text>
<text x="79" y="71.4">330</text>
<text x="79" y="68.2">R2</text>
<text x="123.1" y="71.4">330</text>
<text x="123.1" y="68.2">R3</text>
<text x="217.5" y="71.8">U11</text>
<text x="218" y="68.3">HEADER-06X1-FEMALE</text>
<text x="353.5" y="67.4">HEADER-06X1-FEMALE</text>
<text x="383.1" y="70.6">U12</text>
<text x="321.4" y="82.5">GND_HDR2</text>
<text x="174.1" y="87.3">2.5-4PIN</text>
<text x="174.8" y="84.2">3V3_HDR</text>
<text x="219.1" y="84.2">GND_HDR1</text>
<text x="220" y="87.3">2.5-4PIN</text>
<text x="268.8" y="84.2">5V_DE0_HDR</text>
<text x="269.4" y="87.3">2.5-4PIN</text>
<text x="322.3" y="85.5">2.5-4PIN</text>
<text x="89.3" y="129.5">GP1_1</text>
<text x="95.2" y="126.3">U9</text>
<text x="146" y="129.5">GP1_2</text>
<text x="146" y="126.3">U7</text>
<text x="264.1" y="208.4">GP0_1</text>
<text x="308.1" y="208.4">GP0_2</text>
<text x="264.1" y="211.7">U8</text>
<text x="312.1" y="211.7">U10</text>
<text x="230.3" y="226.8">U3</text>
<text x="230.3" y="230">battery connector</text>
<text x="140.8" y="237.7">U1</text>
<text x="140.8" y="240.8">LM_MODULE</text>
<text x="188.7" y="249.5">100SP1T2B4M6QE</text>
<text x="188.7" y="246.2">SW5</text>
<text x="62.4" y="264.9">output</text>
</g>
<g font-size="3.2" fill="#00f">
<text x="188.4" y="35.9" transform="rotate(-90 188.4 35.9)">left</text>
<text x="191.9" y="35.9" transform="rotate(-90 191.9 35.9)">centre</text>
<text x="195.4" y="35.9" transform="rotate(-90 195.4 35.9)">right</text>
<text x="186.6" y="39.4" transform="rotate(-90 186.6 39.4)">1</text>
<text x="190.1" y="39.4" transform="rotate(-90 190.1 39.4)">2</text>
<text x="193.7" y="39.4" transform="rotate(-90 193.7 39.4)">3</text>
<text x="36.7" y="46.5" transform="rotate(-90 36.7 46.5)">4</text>
<text x="38.5" y="43" transform="rotate(-90 38.5 43)">4</text>
<text x="40.2" y="46.5" transform="rotate(-90 40.2 46.5)">3</text>
<text x="42" y="43" transform="rotate(-90 42 43)">3</text>
<text x="43.7" y="46.5" transform="rotate(-90 43.7 46.5)">2</text>
<text x="45.5" y="43" transform="rotate(-90 45.5 43)">2</text>
<text x="47.3" y="46.5" transform="rotate(-90 47.3 46.5)">1</text>
<text x="49" y="43" transform="rotate(-90 49 43)">1</text>
<text x="80.8" y="46.5" transform="rotate(-90 80.8 46.5)">4</text>
<text x="82.5" y="43" transform="rotate(-90 82.5 43)">4</text>
<text x="84.3" y="46.5" transform="rotate(-90 84.3 46.5)">3</text>
<text x="86.1" y="43" transform="rotate(-90 86.1 43)">3</text>
<text x="87.8" y="46.5" transform="rotate(-90 87.8 46.5)">2</text>
<text x="89.6" y="43" transform="rotate(-90 89.6 43)">2</text>
<text x="91.4" y="46.5" transform="rotate(-90 91.4 46.5)">1</text>
<text x="93.1" y="43" transform="rotate(-90 93.1 43)">1</text>
<text x="124.9" y="46.5" transform="rotate(-90 124.9 46.5)">4</text>
<text x="126.6" y="43" transform="rotate(-90 126.6 43)">4</text>
<text x="128.4" y="46.5" transform="rotate(-90 128.4 46.5)">3</text>
<text x="130.2" y="43" transform="rotate(-90 130.2 43)">3</text>
<text x="131.9" y="46.5" transform="rotate(-90 131.9 46.5)">2</text>
<text x="133.7" y="43" transform="rotate(-90 133.7 43)">2</text>
<text x="135.5" y="46.5" transform="rotate(-90 135.5 46.5)">1</text>
<text x="137.2" y="43" transform="rotate(-90 137.2 43)">1</text>
<text x="221.9" y="47.1">B1B</text>
<text x="221.9" y="43.6">B1A</text>
<text x="231.4" y="42.2">1</text>
<text x="231.4" y="45.7">2</text>
<text x="246.4" y="45.7">11</text>
<text x="246.4" y="42.2">12</text>
<text x="251.2" y="47.1">HV3</text>
<text x="251.2" y="43.6">HV4</text>
<text x="261.5" y="43.6">LV4</text>
<text x="261.5" y="47.1">LV3</text>
<text x="269.9" y="42.2">1</text>
<text x="269.9" y="45.7">2</text>
<text x="340.2" y="42.2">1</text>
<text x="340.2" y="45.7">2</text>
<text x="344.7" y="43.6">LV1</text>
<text x="344.7" y="47.1">LV2</text>
<text x="354.3" y="47.1">HV2</text>
<text x="354.3" y="43.6">HV1</text>
<text x="361.6" y="45.7">11</text>
<text x="361.6" y="42.2">12</text>
<text x="383.9" y="42.2">1</text>
<text x="383.9" y="45.7">2</text>
<text x="389.1" y="43.6">B1A</text>
<text x="389.1" y="47.1">B1B</text>
<text x="221" y="50.6">GND</text>
<text x="231.4" y="49.2">3</text>
<text x="231.4" y="52.7">4</text>
<text x="246.4" y="49.2">10</text>
<text x="246.7" y="52.7">9</text>
<text x="251.2" y="50.6">HV+</text>
<text x="260.9" y="50.6">LV+</text>
<text x="269.9" y="49.2">3</text>
<text x="269.9" y="52.7">4</text>
<text x="340.2" y="49.2">3</text>
<text x="340.2" y="52.7">4</text>
<text x="344.7" y="50.6">LV+</text>
<text x="353.7" y="50.6">HV+</text>
<text x="361.6" y="49.2">10</text>
<text x="363.4" y="52.7">9</text>
<text x="383.9" y="49.2">3</text>
<text x="383.9" y="52.7">4</text>
<text x="389.1" y="50.6">GND</text>
<text x="221.6" y="54.2">VCC</text>
<text x="221.9" y="57.7">A1A</text>
<text x="231.4" y="56.3">5</text>
<text x="231.4" y="59.8">6</text>
<text x="246.7" y="59.8">7</text>
<text x="246.7" y="56.3">8</text>
<text x="251.2" y="57.7">HV2</text>
<text x="251.2" y="54.2">GND GND</text>
<text x="261.5" y="57.7">LV2</text>
<text x="269.9" y="56.3">5</text>
<text x="269.9" y="59.8">6</text>
<text x="340.2" y="56.3">5</text>
<text x="340.2" y="59.8">6</text>
<text x="344.7" y="54.2">GND GND</text>
<text x="344.7" y="57.7">LV3</text>
<text x="354.3" y="57.7">HV3</text>
<text x="363.4" y="59.8">7</text>
<text x="363.4" y="56.3">8</text>
<text x="383.9" y="56.3">5</text>
<text x="383.9" y="59.8">6</text>
<text x="389.1" y="54.2">VCC</text>
<text x="389.1" y="57.7">A1A</text>
<text x="221.9" y="61.2">A1B</text>
<text x="251.2" y="61.2">HV1</text>
<text x="261.5" y="61.2">LV1</text>
<text x="344.7" y="61.2">LV4</text>
<text x="354.3" y="61.2">HV4</text>
<text x="389.1" y="61.2">A1B</text>
<text x="322.4" y="89.8">4</text>
<text x="174.2" y="95.1">3</text>
<text x="174.2" y="91.5">4</text>
<text x="177.7" y="93.3">4</text>
<text x="220.1" y="95.1">3</text>
<text x="220.1" y="91.5">4</text>
<text x="223.6" y="93.3">4</text>
<text x="269.4" y="95.1">3</text>
<text x="269.4" y="91.5">4</text>
<text x="272.9" y="93.3">4</text>
<text x="322.4" y="93.3">3</text>
<text x="325.9" y="95.1">3</text>
<text x="325.9" y="91.5">4</text>
<text x="174.2" y="98.6">2</text>
<text x="177.7" y="100.4">2</text>
<text x="177.7" y="96.8">3</text>
<text x="220.1" y="98.6">2</text>
<text x="223.6" y="100.4">2</text>
<text x="223.6" y="96.8">3</text>
<text x="269.4" y="98.6">2</text>
<text x="272.9" y="100.4">2</text>
<text x="272.9" y="96.8">3</text>
<text x="322.4" y="100.4">1</text>
<text x="322.4" y="96.8">2</text>
<text x="325.9" y="98.6">2</text>
<text x="174.2" y="102.1">1</text>
<text x="177.7" y="103.9">1</text>
<text x="220.1" y="102.1">1</text>
<text x="223.6" y="103.9">1</text>
<text x="269.4" y="102.1">1</text>
<text x="272.9" y="103.9">1</text>
<text x="325.9" y="102.1">1</text>
<text x="87.8" y="137.4">4</text>
<text x="87.8" y="133.9">2</text>
<text x="91.3" y="135.6">2</text>
<text x="100.7" y="135.6">1</text>
<text x="104.2" y="133.9">1</text>
<text x="104.2" y="137.4">3</text>
<text x="138.9" y="133.9">1</text>
<text x="138.9" y="137.4">3</text>
<text x="142.4" y="135.6">1</text>
<text x="151.9" y="135.6">2</text>
<text x="155.4" y="137.4">4</text>
<text x="155.4" y="133.9">2</text>
<text x="255.1" y="137.4">37</text>
<text x="255.1" y="133.9">39</text>
<text x="260.6" y="135.6">39</text>
<text x="268.1" y="135.6">40</text>
<text x="273.6" y="133.9">40</text>
<text x="273.6" y="137.4">38</text>
<text x="304.5" y="133.9">40</text>
<text x="304.5" y="137.4">38</text>
<text x="310" y="135.6">40</text>
<text x="317.5" y="135.6">39</text>
<text x="323" y="137.4">37</text>
<text x="323" y="133.9">39</text>
<text x="87.8" y="140.9">6</text>
<text x="91.3" y="142.7">6</text>
<text x="91.3" y="139.2">4</text>
<text x="100.7" y="139.2">3</text>
<text x="100.7" y="142.7">5</text>
<text x="104.2" y="140.9">5</text>
<text x="138.9" y="140.9">5</text>
<text x="142.4" y="139.2">3</text>
<text x="142.4" y="142.7">5</text>
<text x="151.9" y="142.7">6</text>
<text x="151.9" y="139.2">4</text>
<text x="155.4" y="140.9">6</text>
<text x="255.1" y="140.9">35</text>
<text x="260.6" y="142.7">35</text>
<text x="260.6" y="139.2">37</text>
<text x="268.1" y="139.2">38</text>
<text x="268.1" y="142.7">36</text>
<text x="273.6" y="140.9">36</text>
<text x="304.5" y="140.9">36</text>
<text x="310" y="139.2">38</text>
<text x="310" y="142.7">36</text>
<text x="317.5" y="142.7">35</text>
<text x="317.5" y="139.2">37</text>
<text x="323" y="140.9">35</text>
<text x="85.7" y="148">10</text>
<text x="87.8" y="144.5">8</text>
<text x="91.3" y="149.8">10</text>
<text x="91.3" y="146.2">8</text>
<text x="100.7" y="146.2">7</text>
<text x="100.7" y="149.8">9</text>
<text x="104.2" y="144.5">7</text>
<text x="104.2" y="148">9</text>
<text x="138.9" y="144.5">7</text>
<text x="138.9" y="148">9</text>
<text x="142.4" y="146.2">7</text>
<text x="142.4" y="149.8">9</text>
<text x="149.9" y="149.8">10</text>
<text x="151.9" y="146.2">8</text>
<text x="155.4" y="148">10</text>
<text x="155.4" y="144.5">8</text>
<text x="255.1" y="148">31</text>
<text x="255.1" y="144.5">33</text>
<text x="260.6" y="149.8">31</text>
<text x="260.6" y="146.2">33</text>
<text x="268.1" y="146.2">34</text>
<text x="268.1" y="149.8">32</text>
<text x="273.6" y="144.5">34</text>
<text x="273.6" y="148">32</text>
<text x="304.5" y="144.5">34</text>
<text x="304.5" y="148">32</text>
<text x="310" y="146.2">34</text>
<text x="310" y="149.8">32</text>
<text x="317.5" y="149.8">31</text>
<text x="317.5" y="146.2">33</text>
<text x="323" y="148">31</text>
<text x="323" y="144.5">33</text>
<text x="85.7" y="155">14</text>
<text x="85.7" y="151.5">12</text>
<text x="91.3" y="153.3">12</text>
<text x="98.7" y="153.3">11</text>
<text x="104.2" y="151.5">11</text>
<text x="104.2" y="155">13</text>
<text x="136.9" y="151.5">11</text>
<text x="136.9" y="155">13</text>
<text x="142.4" y="153.3">11</text>
<text x="149.9" y="153.3">12</text>
<text x="155.4" y="155">14</text>
<text x="155.4" y="151.5">12</text>
<text x="255.1" y="155">27</text>
<text x="255.1" y="151.5">29</text>
<text x="260.6" y="153.3">29</text>
<text x="268.1" y="153.3">30</text>
<text x="273.6" y="151.5">30</text>
<text x="273.6" y="155">28</text>
<text x="304.5" y="151.5">30</text>
<text x="304.5" y="155">28</text>
<text x="310" y="153.3">30</text>
<text x="317.5" y="153.3">29</text>
<text x="323" y="155">27</text>
<text x="323" y="151.5">29</text>
<text x="85.7" y="158.6">16</text>
<text x="91.3" y="160.3">16</text>
<text x="91.3" y="156.8">14</text>
<text x="98.7" y="156.8">13</text>
<text x="98.7" y="160.3">15</text>
<text x="104.2" y="158.6">15</text>
<text x="136.9" y="158.6">15</text>
<text x="142.4" y="156.8">13</text>
<text x="142.4" y="160.3">15</text>
<text x="149.9" y="160.3">16</text>
<text x="149.9" y="156.8">14</text>
<text x="155.4" y="158.6">16</text>
<text x="255.1" y="158.6">25</text>
<text x="260.6" y="160.3">25</text>
<text x="260.6" y="156.8">27</text>
<text x="268.1" y="156.8">28</text>
<text x="268.1" y="160.3">26</text>
<text x="273.6" y="158.6">26</text>
<text x="304.5" y="158.6">26</text>
<text x="310" y="156.8">28</text>
<text x="310" y="160.3">26</text>
<text x="317.5" y="160.3">25</text>
<text x="317.5" y="156.8">27</text>
<text x="323" y="158.6">25</text>
<text x="85.7" y="165.6">20</text>
<text x="85.7" y="162.1">18</text>
<text x="91.3" y="167.4">20</text>
<text x="91.3" y="163.9">18</text>
<text x="98.7" y="163.9">17</text>
<text x="98.7" y="167.4">19</text>
<text x="104.2" y="162.1">17</text>
<text x="104.2" y="165.6">19</text>
<text x="136.9" y="162.1">17</text>
<text x="136.9" y="165.6">19</text>
<text x="142.4" y="163.9">17</text>
<text x="142.4" y="167.4">19</text>
<text x="149.9" y="167.4">20</text>
<text x="149.9" y="163.9">18</text>
<text x="155.4" y="165.6">20</text>
<text x="155.4" y="162.1">18</text>
<text x="255.1" y="165.6">21</text>
<text x="255.1" y="162.1">23</text>
<text x="260.6" y="167.4">21</text>
<text x="260.6" y="163.9">23</text>
<text x="268.1" y="163.9">24</text>
<text x="268.1" y="167.4">22</text>
<text x="273.6" y="162.1">24</text>
<text x="273.6" y="165.6">22</text>
<text x="304.5" y="162.1">24</text>
<text x="304.5" y="165.6">22</text>
<text x="310" y="163.9">24</text>
<text x="310" y="167.4">22</text>
<text x="317.5" y="167.4">21</text>
<text x="317.5" y="163.9">23</text>
<text x="323" y="165.6">21</text>
<text x="323" y="162.1">23</text>
<text x="85.7" y="172.7">24</text>
<text x="85.7" y="169.2">22</text>
<text x="91.3" y="170.9">22</text>
<text x="98.7" y="170.9">21</text>
<text x="104.2" y="169.2">21</text>
<text x="104.2" y="172.7">23</text>
<text x="136.9" y="169.2">21</text>
<text x="136.9" y="172.7">23</text>
<text x="142.4" y="170.9">21</text>
<text x="149.9" y="170.9">22</text>
<text x="155.4" y="172.7">24</text>
<text x="155.4" y="169.2">22</text>
<text x="255.1" y="172.7">17</text>
<text x="255.1" y="169.2">19</text>
<text x="260.6" y="170.9">19</text>
<text x="268.1" y="170.9">20</text>
<text x="273.6" y="169.2">20</text>
<text x="273.6" y="172.7">18</text>
<text x="304.5" y="169.2">20</text>
<text x="304.5" y="172.7">18</text>
<text x="310" y="170.9">20</text>
<text x="317.5" y="170.9">19</text>
<text x="323" y="172.7">17</text>
<text x="323" y="169.2">19</text>
<text x="85.7" y="179.7">28</text>
<text x="85.7" y="176.2">26</text>
<text x="91.3" y="178">26</text>
<text x="91.3" y="174.4">24</text>
<text x="98.7" y="174.4">23</text>
<text x="98.7" y="178">25</text>
<text x="104.2" y="176.2">25</text>
<text x="104.2" y="179.7">27</text>
<text x="136.9" y="176.2">25</text>
<text x="136.9" y="179.7">27</text>
<text x="142.4" y="174.4">23</text>
<text x="142.4" y="178">25</text>
<text x="149.9" y="178">26</text>
<text x="149.9" y="174.4">24</text>
<text x="155.4" y="179.7">28</text>
<text x="155.4" y="176.2">26</text>
<text x="255.1" y="179.7">13</text>
<text x="255.1" y="176.2">15</text>
<text x="260.6" y="178">15</text>
<text x="260.6" y="174.4">17</text>
<text x="268.1" y="174.4">18</text>
<text x="268.1" y="178">16</text>
<text x="273.6" y="176.2">16</text>
<text x="273.6" y="179.7">14</text>
<text x="304.5" y="176.2">16</text>
<text x="304.5" y="179.7">14</text>
<text x="310" y="174.4">18</text>
<text x="310" y="178">16</text>
<text x="317.5" y="178">15</text>
<text x="317.5" y="174.4">17</text>
<text x="323" y="179.7">13</text>
<text x="323" y="176.2">15</text>
<text x="85.7" y="183.3">30</text>
<text x="91.3" y="185">30</text>
<text x="91.3" y="181.5">28</text>
<text x="98.7" y="181.5">27</text>
<text x="98.7" y="185">29</text>
<text x="104.2" y="183.3">29</text>
<text x="136.9" y="183.3">29</text>
<text x="142.4" y="181.5">27</text>
<text x="142.4" y="185">29</text>
<text x="149.9" y="185">30</text>
<text x="149.9" y="181.5">28</text>
<text x="155.4" y="183.3">30</text>
<text x="255.1" y="183.3">11</text>
<text x="260.6" y="185">11</text>
<text x="260.6" y="181.5">13</text>
<text x="268.1" y="181.5">14</text>
<text x="268.1" y="185">12</text>
<text x="273.6" y="183.3">12</text>
<text x="304.5" y="183.3">12</text>
<text x="310" y="181.5">14</text>
<text x="310" y="185">12</text>
<text x="317.5" y="185">11</text>
<text x="317.5" y="181.5">13</text>
<text x="323" y="183.3">11</text>
<text x="85.7" y="190.3">34</text>
<text x="85.7" y="186.8">32</text>
<text x="91.3" y="188.6">32</text>
<text x="98.7" y="188.6">31</text>
<text x="104.2" y="186.8">31</text>
<text x="104.2" y="190.3">33</text>
<text x="136.9" y="186.8">31</text>
<text x="136.9" y="190.3">33</text>
<text x="142.4" y="188.6">31</text>
<text x="149.9" y="188.6">32</text>
<text x="155.4" y="190.3">34</text>
<text x="155.4" y="186.8">32</text>
<text x="257.1" y="190.3">7</text>
<text x="257.1" y="186.8">9</text>
<text x="260.6" y="188.6">9</text>
<text x="268.1" y="188.6">10</text>
<text x="273.6" y="186.8">10</text>
<text x="273.6" y="190.3">8</text>
<text x="304.5" y="186.8">10</text>
<text x="306.5" y="190.3">8</text>
<text x="310" y="188.6">10</text>
<text x="319.5" y="188.6">9</text>
<text x="323" y="190.3">7</text>
<text x="323" y="186.8">9</text>
<text x="85.7" y="197.4">38</text>
<text x="85.7" y="193.9">36</text>
<text x="91.3" y="195.6">36</text>
<text x="91.3" y="192.1">34</text>
<text x="98.7" y="192.1">33</text>
<text x="98.7" y="195.6">35</text>
<text x="104.2" y="193.9">35</text>
<text x="104.2" y="197.4">37</text>
<text x="136.9" y="193.9">35</text>
<text x="136.9" y="197.4">37</text>
<text x="142.4" y="192.1">33</text>
<text x="142.4" y="195.6">35</text>
<text x="149.9" y="195.6">36</text>
<text x="149.9" y="192.1">34</text>
<text x="155.4" y="197.4">38</text>
<text x="155.4" y="193.9">36</text>
<text x="257.1" y="197.4">3</text>
<text x="257.1" y="193.9">5</text>
<text x="260.6" y="195.6">5</text>
<text x="260.6" y="192.1">7</text>
<text x="270.1" y="192.1">8</text>
<text x="270.1" y="195.6">6</text>
<text x="273.6" y="193.9">6</text>
<text x="273.6" y="197.4">4</text>
<text x="306.5" y="193.9">6</text>
<text x="306.5" y="197.4">4</text>
<text x="310" y="192.1">8</text>
<text x="310" y="195.6">6</text>
<text x="319.5" y="195.6">5</text>
<text x="319.5" y="192.1">7</text>
<text x="323" y="197.4">3</text>
<text x="323" y="193.9">5</text>
<text x="85.7" y="200.9">40</text>
<text x="91.3" y="202.7">40</text>
<text x="91.3" y="199.1">38</text>
<text x="98.7" y="199.1">37</text>
<text x="98.7" y="202.7">39</text>
<text x="104.2" y="200.9">39</text>
<text x="136.9" y="200.9">39</text>
<text x="142.4" y="199.1">37</text>
<text x="142.4" y="202.7">39</text>
<text x="149.9" y="202.7">40</text>
<text x="149.9" y="199.1">38</text>
<text x="155.4" y="200.9">40</text>
<text x="257.1" y="200.9">1</text>
<text x="260.6" y="202.7">1</text>
<text x="260.6" y="199.1">3</text>
<text x="270.1" y="199.1">4</text>
<text x="270.1" y="202.7">2</text>
<text x="273.6" y="200.9">2</text>
<text x="306.5" y="200.9">2</text>
<text x="310" y="199.1">4</text>
<text x="310" y="202.7">2</text>
<text x="319.5" y="202.7">1</text>
<text x="319.5" y="199.1">3</text>
<text x="323" y="200.9">1</text>
<text x="228.9" y="237.9">2</text>
<text x="228.9" y="234.4">1</text>
<text x="232.4" y="239.7">B+</text>
<text x="232.4" y="236.2">B-</text>
<text x="114.4" y="245">4</text>
<text x="169.3" y="245">2</text>
<text x="120.6" y="246.4">4</text>
<text x="163.1" y="246.4">2</text>
<text x="65.6" y="255.6">S-</text>
<text x="70.7" y="257.4">1</text>
<text x="70.7" y="253.8">2</text>
<text x="186.7" y="257.4">2</text>
<text x="195.8" y="253.8">1</text>
<text x="64.5" y="259.1">S+</text>
<text x="114.4" y="262.6">3</text>
<text x="169.3" y="262.6">1</text>
<text x="195.8" y="260.9">3</text>
<text x="120.6" y="264.1">3</text>
<text x="163.1" y="264.1">1</text>
</g>
</svg>
